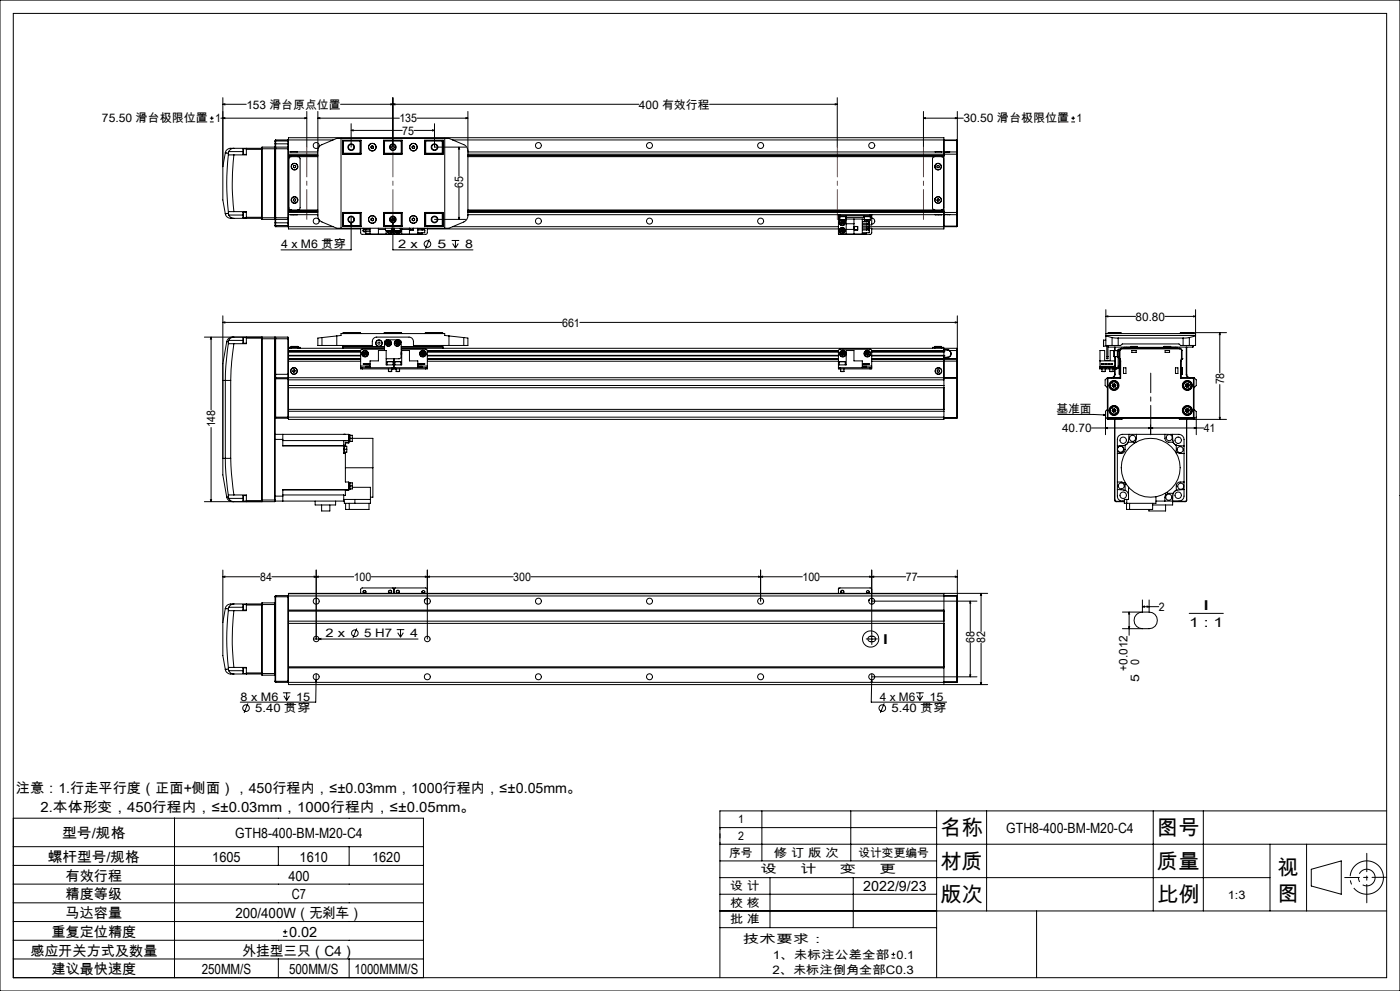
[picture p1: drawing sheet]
<svg xmlns="http://www.w3.org/2000/svg" width="420mm" height="297mm" viewBox="0 0 420 297" stroke-linecap="round" stroke-linejoin="round" font-family="sans-serif">
<g fill="none" stroke="#000" stroke-width=".3">
<path d="M0 0h420v297h-420zM4 4h412v289h-412zM63 36.5h1.1M63 35.4h1.1M63.5 34.9v1.1M66.3 35.4h25.7M66.9 35.4l.6-.1v.3zM66.9 31.3l.6-.2v.3zM66.9 29.3v20.6M66.9 31.3h7M91.4 35.3l.6 .1-.6 .2zM92 33.4v10.7"/>
<path d="M95.4 35.4l.6-.1v.3zM95.4 33.4v31.6l.3 .8 .9 .7 4.4 1.9h33.7l4.4-1.9 .7-.4 .6-1.4v-31.3M95.4 35.4h24.4M102.2 31.3h89.5M105.3 39.1l.6-.2v.3zM105.3 37.1v7M105.3 39.1h15.4M117.3 31.1l.6 .2-.6 .1zM117.9 31.3l.6-.2v.3zM117.9 29.3v14.8M124.2 39.1h6.2M125.1 35.4h15.3"/>
<path d="M129.8 38.9l.6 .2-.6 .1zM130.4 37.1v7h9.3M139.8 35.3l.6 .1-.6 .2zM212.9 31.3h38.3M250.6 31.1l.6 .2-.6 .1zM251.2 29.3v14.8M277 35.4l.6-.1v.3zM277 35.4h12M277 33.4v10.7M286.6 35.3l.6 .1-.6 .2zM287.2 33.4v12.3M321.4 36.5h1.1"/>
<path d="M321.4 35.4h1.1M321.9 34.9v1.1M66.9 49.9v10l.7 4.2M67.6 45.8h.1M67.6 45.8l.9 .1M67.6 45.8l-.7 4.1M68.5 46.4a75 75 0 0 0 0 17.1M68.5 46.4h1.7M68.5 45.9v.5M68.6 45.4l-.1 .5M68.6 45.4h4.3M70.2 44.4h-.3a1.84 1.84 0 0 0-2.3 1.4"/>
<path d="M70.2 46.4a70.9 70.9 0 0 0 0 17M70.2 44.4a1.66 1.66 0 0 0-1.6 1M70.2 44.4h8.3M72.9 45.4l.1 .9M73 44.6l-.1 .8M73 44.6v1.7M73 44.6h.9M73 46.3h.9M73.9 44.4v.4M73.9 44.8v1.6h-3.7M73.9 44.8h4.6M78.5 44.8v20.3"/>
<path d="M78.5 44.6h8M78.6 44.1l-.1 .7M78.6 44.1v21.7M78.6 44.1h3.8M82.4 44.1v21.7M82.4 44.1l.1 .1M82.5 44.2v21.5M82.5 43.1v1.1M82.5 42.3h4M82.5 43.1h4M82.7 44.1v21.7M82.7 41.9v2.2"/>
<path d="M82.7 44.1h3.7M82.7 41.9l-.2 1.2M82.7 41.9h3.7M82.7 44.1l-.2 .2M86.4 44.1v21.7M86.4 41.9v2.2M86.4 44.1l.1 .2M86.4 41.9l.1 .2M86.5 44.3v-3h196.7v4.9M86.5 44.3v.3M86.5 44.6v20.7M86.5 47h8.9"/>
<path d="M86.5 46.6h8.9M86.5 45.5h8.9M86.5 41.9h13.4M86.5 46.2h8.9M87.2 45.5h.1M87.2 45.5h1.9M87.3 47l-.4 .1-.2 .5v14.7l.2 .5 .4 .1M88.1 49.7l.3-.1 .3 .2v.4l-.4 .1-.3-.2zM88.1 59.7l.3-.2 .3 .3-.1 .4-.3 .1-.3-.3zM89.2 45.5h.1M89.4 47l.4 .1 .2 .5v14.7l-.1 .3-.5 .3M95.4 45.2l.3-1.1 .5-.6 4.8-2h33.7l4.8 2 .5 .6 .4 1.1"/>
<path d="M102.3 41.5v26.9M102.8 45.5h.1M102.8 42h5.5v4.2h-5.5zM102.9 42.3v3.9M102.9 42.3h5.1M103 42.1v4M103 42.1h5.3M103 42.1l-.1 .2M103 46.1h5.3M108 42.3l.2-.2v4l-.2-.2M108 45.9h-5.1l.1 .2M108 42.3v3.6"/>
<path d="M111.4 44.3l.3 .2M111.4 43.9v.4M111.7 43.7l.3 .2M111.7 43.7l-.3 .2M112 44.3l-.3 .2M112 43.9v.4M115.1 42h5.5v4.2h-5.5zM115.1 42.1h5.5M115.1 46.1h5.5M115.4 42.3v3.6M115.4 42.3l-.2-.2v4l.2-.2M115.4 42.3h5"/>
<path d="M115.4 45.9h5M120.4 42.3l.1-.2v4l-.1-.2M120.4 42.3v3.6M123.7 44.3l.3 .2M123.7 43.9v.4M124 43.7l.4 .2M124 43.7l-.3 .2M124.4 44.3l-.4 .2M124.4 43.9v.4M127.4 42h5.6v4.2h-5.6zM127.4 42.1h5.3M127.4 46.1h5.3"/>
<path d="M127.7 42.3v3.6M127.7 42.3l-.2-.2v4l.2-.2M127.7 42.3h5.2M127.7 45.9h5.2l-.2 .2M132.7 42.1v4M132.7 42.1l.2 .2M132.9 42.3v3.9M132.9 45.5h.1M133.4 41.5v26.9M135.8 41.9h151.2M137.7 44.1l.2 .6h-.4zM137.7 44.1v8.7"/>
<path d="M137.7 56.3v9.5M140.4 47h142.8M140.4 46.6h142.8M140.4 45.5h143.8M140.4 46.2h146.6M280.4 47l-.6 .5v14.9l.6 .5M280.5 45.5h2M281.1 49.7l.3-.1 .4 .2-.1 .4-.3 .1-.3-.2zM281.2 59.7l.4-.1 .2 .3-.1 .4h-.4l-.2-.3zM282.4 47l.5 .1 .2 .5v14.7l-.2 .5-.5 .1M283.2 46.2v17.5M283.2 42.1h3.8"/>
<path d="M284.2 45.6h-1v.6M284.2 45.5h.7M284.2 45.5v.1M284.9 45.5l-.7 .1M284.9 45.5h2.1M287 46.2h.2M287 45.5v.7M287 45.5l.2 .2M287 41.9v.2M287 41.9l.2 .2h-.2M287 42.1v3.4M287 46.2v17.5"/>
<path d="M287.2 45.7v.5M287.2 46.2v17.5M67.6 64.1a2.26 2.26 0 0 0 2.6 1.3M67.6 64.1h.1M68.5 63.5v.5M68.5 64l.1 .4M68.5 64l-.9 .1M68.6 64.4l.1 .1a1.71 1.71 0 0 0 1.5 .9M68.6 64.4h4.3M70.2 63.4l-1.7 .1M70.2 63.4h3.7v1.7M70.2 65.4h8.3"/>
<path d="M72.9 64.4l.1 .9M73 63.6l-.1 .8M73 63.6v1.7M73 63.6h.9M73 65.3h.9M73.9 65.1v.3M73.9 65.1h4.6M78.5 65.1v.3M78.5 65.4l.1 .4M78.5 65.3h8M78.6 65.8h3.8M82.5 65.7v1.1"/>
<path d="M82.5 66.8l.2 1.1M82.5 65.7l-.1 .1M82.5 67.5h4M82.5 65.6l.2 .2M82.5 66.8h4M82.7 65.8v2.1M82.7 65.8h3.7M82.7 67.9h3.7M86.4 65.8v2.1M86.5 65.3v.3M86.5 65.6v3h21.7M86.5 62.9h8.9"/>
<path d="M86.5 63.2h8.9M86.5 64.3h8.9M86.5 67.9h13.4M86.5 63.7h8.9M86.5 65.6l-.1 .2M86.5 67.8l-.1 .1M86.5 63.3h8.9M87.2 64.3h.1M87.2 64.4h1.9M89.1 64.4h.1M102.8 64.3h.1M102.8 63.7h5.5v4.2h-5.5z"/>
<path d="M102.9 63.7v3.9M102.9 67.6h5.1M102.9 67.6l.1 .2M103 63.8v4M103 63.8l-.1 .1h5.1M103 63.8h5.3M103 67.8h5.3M105.3 66.6l.2 .6h-.3zM105.3 64.9v10h-21M108 63.9l.2-.1v4l-.2-.2M108 63.9v3.7M108.2 68.4v1.4l.4 .4h19.2l.4-.3v-1.5"/>
<path d="M109 68.4v.2h2M109 68.9v.5h2M109 69v.2M109 68.9h2M109.1 69.4h.5M109.7 68.6v.3a.41 .41 0 0 0-.3-.3 .41 .41 0 0 0-.4 .3M109.7 69.4v.7h1.3M111 68.4v1.8M111.4 66l.3 .1M111.4 65.6v.4M111.7 65.4l.3 .2M111.7 65.4l-.3 .2"/>
<path d="M112 66l-.3 .1M112 65.6v.4M113.5 68.4v1.8M113.5 68.8h2.1M115.1 63.7h5.5v4.2h-5.5zM115.1 63.8h5.5M115.1 67.8h5.5M115.4 63.9v3.7M115.4 67.8v.1M115.4 63.9l-.2-.1v4l.2-.2M115.4 67.6h5M115.4 63.9h5"/>
<path d="M115.6 69.1h.1M115.6 69.1h1.8M115.6 68.4v.7M115.9 69.1v1.1M116 67.8v.1M116.1 69.1a.89 .89 0 0 0 1.3 .8 .89 .89 0 0 0 .2-1.5 .87 .87 0 0 1-.2 1.4 .87 .87 0 0 1-1.2-.7M116.6 69.1l.1 .3M116.7 69.4l.5 .2M116.7 69.4l.3-.3 .2 .5M117.1 69.1l.4 .1M117.4 69.1h-1.8M117.4 68.4v.7"/>
<path d="M117.4 68.9l.1 .3M117.5 66l.2 .2M117.5 65.9h.2zM117.5 69.2l-.3 .4M117.5 66l.2 .1M117.7 65.9h.1M117.8 65.4v.5M117.8 65.6h.5M117.9 66.6l.1 .6h-.3zM117.9 64.9v10h24M117.9 70.2h-.2M118.2 65.5v.5"/>
<path d="M118.2 68.4v1.8M118.3 69.1h1.8M118.3 68.4v.7M118.4 70.2h.3M118.5 69.1l.1 .5M118.9 69.1l.1 .3M119 69.4l.4 .2M119 69.4l.3-.3 .1 .5M119.5 69.1l.3 .2M119.7 67.8v.1M119.8 69.3l-.4 .3M119.8 69.1v.2"/>
<path d="M120.1 69.1h.1M120.1 68.5a.9 .9 0 0 1-.2 1.3 .9 .9 0 0 1-1.3-.2M120.1 68.6a.86 .86 0 0 1-.2 1.2 .86 .86 0 0 1-1.2-.2M120.1 68.4v.7M120.4 63.9l.1-.1v4.1M120.4 63.9v3.7M120.4 67.8v.1M120.4 67.6l.1 .2M120.5 68.4v1.8M120.5 68.8h2.3M122.8 68.4v1.8M122.9 68.4v.5h1.1v-.5"/>
<path d="M123.7 66l.3 .1M123.7 65.6v.4M124 65.4l.4 .2M124 65.4l-.3 .2M124.4 66l-.4 .1M124.4 65.6v.4M125.3 68.4v1.8M125.3 68.9h2.1M126.6 68.6v.3M126.6 69.7v.4h-1.3M126.6 68.9a.41 .41 0 0 1 .4-.3 .41 .41 0 0 1 .4 .3M127.4 69v.2"/>
<path d="M127.4 63.7h5.6v4.2h-5.6zM127.4 68.4v.2h-2.1M127.4 68.9v.8h-2.1M127.4 63.8h5.3M127.4 67.8h5.3M127.7 63.9v3.7M127.7 63.9l-.2-.1v4l.2-.2M127.7 67.6h5.2M128.2 68.6h123.3M128.8 71.7l-1.1 2.8M130.4 65.8h9.3M132.7 63.8v4"/>
<path d="M132.7 63.8l.2 .1h-5.2M132.9 63.7v3.9M132.9 64.3h.1M132.9 67.6l-.2 .2M135.5 72.1h2.3M135.8 67.9h115.7M135.8 73l.8 1.3M136.6 72.1v2.2M137.5 73l-.9 1.3M137.5 65.2h.4l-.2 .6zM140.4 62.9h142.8M140.4 63.2h142.8"/>
<path d="M140.4 64.3h111.1M140.4 63.7h146.6M140.4 63.3h142.8M251.5 64.3h.5M251.5 64.7h.5M251.5 64.7v.5M251.5 65.2v5h9.6l.4-.4v-1.4h-.7M251.5 64.3v.4M251.5 65.6h.5M251.5 65.2h.5M251.8 70.2h.2M251.8 64.7v.2h2.1v-.2"/>
<path d="M252 65.9h1.7M252 65.9h1.8M252 64.9v1M252 64.3v.4M252 64.3h9M252 64.7h9M252.2 66.8l.2 .4M252.2 68.9l.1 .5M252.2 68.9l1 .4M252.3 65.9a.9 .9 0 0 0-.3 1.4 .9 .9 0 0 0 1.4 0 .9 .9 0 0 0-.3-1.4M252.3 69.4l.4 .2M252.3 65.9a.86 .86 0 0 0-.3 1.4 .86 .86 0 0 0 1.4 0 .86 .86 0 0 0-.4-1.4"/>
<path d="M252.4 66.3l-.2 .5M252.4 66.3l.6 .9M252.4 67.2h.6M252.7 68.6l-.5 .3M252.7 68.6l.4 .2M252.7 68.6v1M252.9 66.3h-.5M252.9 66.3l.3 .4M252.9 66.3l-.5 .9M253.1 68.8l.1 .5M253.1 68.8l-.8 .6M253.2 69.3l-.5 .3"/>
<path d="M253.2 66.7l-.2 .5M253.2 66.7l-1 .1M253.7 65.9h.1M253.8 65.6h4.9v4.6M253.8 64.9v1M253.8 65.2h5.5M253.9 65.6v4.6M253.9 68.8h2.3M253.9 67.1h2.3M256.2 65.6v4.6M256.3 67.9h1v1h-1zM257.3 67.9v1"/>
<path d="M258.7 66.4h2.1v.5M258.7 67.2h2.1v.5h-2.1M258.7 68.1h2.1v.5h-2.1M258.7 68.9h2.1M258.7 66.9h2.1M258.7 65.7h.6M259.2 64.7v.2h2v-.2M259.3 65.9h1.8M259.3 64.9v1M260 68.6v.3a.41 .41 0 0 1 .4-.3 .41 .41 0 0 1 .3 .3M260 65.9v.5M260 67.7v.4"/>
<path d="M260 69.7v.4h-1.3M260 67.9h27M260.1 66.4h.5M260.7 66.9l-.4 .3-.3-.3v.3M260.8 66.6v.2M260.8 69v.2M260.8 68.9v.8h-2.1M261 64.3h.5M261 64.7h.5M261 64.3v.4M261.1 65.9h.1M261.1 64.9v1"/>
<path d="M261.1 65.2h.4M261.5 65.4a.9 .9 0 0 1 .9 .9 .9 .9 0 0 1-.9 .9M261.5 64.7v.5M261.5 64.3v.4M261.5 65.2v2.2h-.7M261.5 64.3h22.7M280.5 64.3h2M283.2 63.7v4.9h-21.7M283.2 63.7v.6h1M283.2 67.8h3.8M284.2 64.3h.7M284.2 64.3h.1"/>
<path d="M284.9 64.3h2.1M287 63.7h.2M287 63.7v.6M287 67.8h.2M287 67.8v.1M287 64.3v3.5M287.2 63.7v.5M287.2 64.2l-.2 .1M287.2 67.8l-.2 .1M287.2 64.2v3.6M66.9 96.6l.6-.1v.3zM66.9 94.6v42.8"/>
<path d="M66.9 96.6h101.7M102.9 99.9h5.3M102.9 99.9v.1M103 99.7h5l.2 .2M103 99.7v.3M103 99.7l-.1 .2M108.2 99.9v.1M115.2 99.9l.2-.2h5l.1 .2M115.2 99.9h5.3M115.2 99.9v.1M120.5 99.9v.1M127.5 99.9h5.4"/>
<path d="M127.5 99.9v.1M132.7 99.7h-5l-.2 .2M132.7 99.7v.3M132.7 99.7l.2 .2M132.9 99.9v.1M174 96.6h113.2M286.6 96.5l.6 .1-.6 .2zM287.2 94.6v12.9M331.8 100h26.9M331.8 94.8l.6-.1v.3zM331.8 92.8v10.7h1.8M331.8 94.8h8.9"/>
<path d="M332.4 99.9h4M332.4 99.9v.1M332.5 99.7h3.7M332.5 99.7v.3M332.5 99.7l-.1 .2M336.2 99.7v.3M336.2 99.7l.2 .2M336.4 99.9v.1M349.5 94.8h9.2M354 99.9h4M354 99.9v.1M354.2 99.7v.3"/>
<path d="M354.2 99.7l-.2 .2M358 99.9l-.1-.2v.3M358 99.9v.1M358.1 94.7l.6 .1-.6 .2zM358.7 92.8v10.7h-1.9M365.9 99.7v12M365.9 99.7l.2 .6h-.3zM367.9 99.7h-13.7M61.3 101h21.1M63.3 101v21.8M63.3 101l.2 .6h-.4zM67.6 114h1.6"/>
<path d="M67.6 114v23.4M68 102.4l-1.1 6.6v5h.7M68 102.4h.5M68.5 102.9l-.7 6.6-.2 4.5M68.5 102.9l1.7 .1M68.5 102.4v.5M68.6 102l.5-.6 1.1-.4h-.2a1.77 1.77 0 0 0-2 1.4M68.6 102l-.1 .4M68.6 102h4.3M69.2 114v23.4M70.2 103l-.7 5.4-.3 5.6M73 101.2v1.7"/>
<path d="M73 101.2h.9M73 102.9h.9M73.9 101v.3M73.9 101.3v1.7h-3.7M73.9 101.3h4.6M78.5 101v.1M78.5 101.1v49.1M78.5 101.1v.4M78.5 101.5h8M78.5 101.5v48.4M82.4 101v49.4M82.4 101l.1 .1"/>
<path d="M82.5 101.1v12.2M82.5 113.3v36.6M82.5 113.6h4M82.5 112.2h4M82.7 101v12.2M82.7 101h3.7M82.7 113.2h3.7M82.7 113.2v12.1M82.7 113.2l-.2 .1M82.7 101l-.2 .2M86.4 101v12.2M86.4 101l.1 .5"/>
<path d="M86.4 113.2v12.1M86.4 113.2l.1 .1M86.5 112.2v1M86.5 115.5h196.7M86.5 116.2h196.7M86.5 101.5v10.7M86.5 113.8h196.7M86.5 113.2h200.5M86.5 104.4h28.9M86.5 105.4h21.7M86.5 106.6h21.7M86.5 105.5h21.7"/>
<path d="M86.5 106.5h21.7M86.5 105.1h21.7M86.5 107.5h21.7M86.5 107.7h21.7M86.5 105.3h21.7M86.5 108.3h21.7M87.3 103.9h2.1M87.3 103.9v.5M87.4 104.1h1.9M87.9 110.9l.4-.1 .2 .3-.1 .4h-.3l-.3-.2zM89.4 104.1h.6v.3M89.4 104.1h-2.7v.3"/>
<path d="M89.4 103.9v.5M96.6 103.5h15.1v-1.1a1.33 1.33 0 0 1 1.3-1.4h9.7a1.33 1.33 0 0 1 1.3 1.4v1.1h15.1M96.6 101.2l-1.2 .1v2.2h1.2M96.6 101.2l5.7-.7v-.5h31.1v.5l5.7 .7M96.6 101.2v2.3M101 100.7v2.8M102.9 103.5v.9M103 103.9h12.4M103 103.9l-.1 .1h12.5M103 103.5v.4M108.2 110.2v.4h.5M108.2 110.2h.5"/>
<path d="M108.2 109.7v.5M108.2 109.7h2.8M108.7 110.2h9M108.7 110.6h9M108.7 110.2v.4M109 106.1l.4 .4M109.2 105.6l-.2 .5M109.2 105.6l.3 .4M109.5 106l-.5 .1M109.5 106l-.1 .5M109.5 106l.4 .4M109.7 105.5l-.5 .1"/>
<path d="M109.7 105.5l.3 .4M109.7 105.5l-.2 .5M109.9 106.4l-.5 .1M110 105.9l-.1 .5M110 105.9l-.5 .1M111 110.2v-2h2.5v-3.1h2.4v4.3h4.6v-4.3h2.3v3.1h2.5v2M111 109.8h-1.3v.2h1.3M111 109h-2l2 .1M115.4 104.7h-7l-.2 .4v4.6M115.4 105.1v-2.7l.2-.4 4.1-.2 .6 .4v5l-.5 .3h-3.9M116 102.9h.5M116 102.9l.3 .4"/>
<path d="M116.1 108.4h1.8M116.1 108.4v1M116.2 102.4l-.2 .5M116.2 102.4l.6 .9M116.3 103.3h.5M116.5 111.3h1M116.5 110.6v.7M116.5 102.9l-.2 .4M116.8 102.4l.2 .4M116.8 102.4h-.6M116.8 102.4l-.3 .5M117 102.8l-.2 .5"/>
<path d="M117 102.8l-.5 .1M117.5 110.6v.7M117.7 110.2h1M117.7 110.6h.5M117.7 110.2v.4M117.9 108.4h.1M117.9 108.4h-1.8M117.9 108.4v1M118.2 110.6h.5M118.2 107.5v3.1M118.5 108.4h.1M118.5 108.4v1"/>
<path d="M118.5 108.4h.2M118.6 108.4h1.7M118.7 108.4h1.5M118.7 102.9h.5M118.7 110.2v.4M118.7 110.2h9M118.7 110.6h9M118.7 102.9l.3 .4M118.9 111.3h1M118.9 110.6v.7M118.9 102.4l-.2 .5M118.9 102.4l.3 .5"/>
<path d="M119 103.3h.5M119.2 102.9l.3 .4M119.2 102.9l-.2 .4M119.4 102.4l.3 .4M119.4 102.4h-.5M119.4 102.4l-.2 .5M119.7 102.8l-.2 .5M119.7 102.8l-.5 .1M119.9 110.6v.7M120.2 108.4h.1M120.3 108.4v1M120.4 105.4v1.1"/>
<path d="M120.4 104.7h7.6l.2 .5v4.5M120.4 105.7v.6M120.4 105.8v.4M120.4 104.4h166.6M120.4 103.9h12.3M125.3 109.8h1.3v.2h-1.3M125.3 109h2.1l-2.1 .1M125.3 109.7h2.9M126.4 105.8v.5M126.4 105.8l.5 .2M126.4 106.3l.5 .2M126.8 105.5l-.4 .3"/>
<path d="M126.8 105.5l.5 .2M126.8 105.5l.1 .5M126.9 106l-.5 .3M126.9 106v.5M126.9 106l.4 .2M127.3 105.7v.5M127.3 105.7l-.4 .3M127.3 106.2l-.4 .3M127.7 110.2h.5M127.7 110.2v.4M128.2 105.1h123.3M128.2 110.2v.4h-.5"/>
<path d="M128.2 109.7v.5M128.2 105.4h123.3M128.2 106.6h123.3M128.2 105.5h123.3M128.2 106.5h123.3M128.2 107.5h123.3M128.2 107.7h123.3M128.2 105.3h123.3M128.2 108.3h123.3M132.7 103.9l.2 .1h-12.5M132.7 103.5v.4M132.9 103.5v.9"/>
<path d="M134.7 100.7v2.8M139.1 101.2l1.3 .1v2.2h-1.3M139.1 101.2v2.3M251.5 110.2h.5M251.5 109.4h2.4v-4.3h2.3v3.1h2.5v2M251.8 108.4h1.8M251.8 108.4v1M252 110.2h9M252 110.6h9M252 110.2v.4M252.2 111.3h1M252.2 110.6v.7"/>
<path d="M252.4 106.2l.4 .3M252.4 105.7v.5M252.4 105.7l.5 .3M252.9 106l-.5 .2M252.9 106l-.1 .5M252.9 106l.4 .3M252.9 105.5l-.5 .2M252.9 105.5l.4 .3M252.9 105.5v.5M253.2 110.6v.7M253.3 106.3l-.5 .2M253.3 105.8v.5"/>
<path d="M253.3 105.8l-.4 .2M253.5 108.4h.1M253.5 108.4h-1.7M253.6 108.4v1M258.7 109.8h1.3v.2h-1.3M258.7 109h2.1l-2.1 .1M258.7 109.7h2.8M259.8 105.8v.5M259.8 105.8l.4 .2M259.8 106.3l.4 .2M260.1 105.5l-.3 .3M260.1 105.5l.5 .2"/>
<path d="M260.1 105.5l.1 .5M260.2 106l-.4 .3M260.2 106v.5M260.2 106l.4 .2M260.6 105.7v.5M260.6 105.7l-.4 .3M260.6 106.2l-.4 .3M261 110.2h.5M261 110.2v.4M261.5 105.3l21.7 .1M261.5 109.7v-4.6l-.2-.4h-9.4l-.4 .4v5.5h.5M261.5 110.2v.4h-.5"/>
<path d="M261.5 109.7v.5M261.5 105.4h21.7M261.5 106.6h21.7M261.5 105.5h21.7M261.5 106.5h21.7M261.5 105.1h21.7M261.5 107.5h25.5M280.4 103.9h2M280.4 104.1h2.7v.3M280.4 104.1h-.6v.3M280.4 103.9v.5M280.5 104.1h1.9"/>
<path d="M281.3 110.8l.4 .1 .2 .3-.2 .3h-.4l-.2-.3zM282.4 103.9v.5M283.2 106.6h-21.7M283.2 105.1v2.6M283.2 107.7v.6h-21.7M283.2 105.4h.1M283.2 106.6h.1M283.2 107.7v.5M283.2 108.2v17.5h-196.7v-12.5M283.2 113.3h3.8M283.2 107.2h1M283.2 107.1h1"/>
<path d="M283.2 108.2h3.8M283.2 104.9h1M284.2 104.8h-1v-.4v.7M284.2 104.9l.7 .2M284.2 104.8l.7 .3M284.2 104.8v.1M284.2 107.1v.1M284.9 105.1a1.09 1.09 0 0 1 .3 1.2 1.09 1.09 0 0 1-1 .8M284.9 105.1a1.17 1.17 0 0 1 .4 1.3 1.17 1.17 0 0 1-1.1 .8M284.9 105.1h2.1M284.9 105.1h.1M287 113.2v.1"/>
<path d="M287 113.2l.2 .1h-.2M287 104.4v.7M287 104.4l.2 .1v.6h-.2M287 107.5h.2M287 107.5v.2M287 108.2h.2M287 107.7v.5M287 105.1v2.4M287 108.2v5M287 113.3v11.9M287 107.7h-25.5M287.2 107.6l-.2 .1"/>
<path d="M287.2 107.5v.1M287.2 107.6v.6M287.2 108.2v17M330 108.2h4.5M330.1 109.8h4.3v.2h-4.3zM330.4 109l.8 .1zM330.4 110.2h-.5v.4h.5M330.4 110.2h4.6M330.4 110.6h1.4M330.4 110.2v.4M330.6 111.3h1M330.6 110.6v.7"/>
<path d="M331 103.7h.1M331 103.6v.1M331.1 101.9l-.1 1.7M331.1 101.9v1.7M331.1 103.7h.9M331.1 101.9h.7M331.1 103.6v.1M331.6 109l.5 .1zM331.6 110.6v.7M331.8 110.6h.9M331.8 110.2v.4M331.8 100.5h26.9"/>
<path d="M331.8 100.7l1.8 .5M332 106.9v.6h.4v-.6M332 106.9h.4M332 103.5v3.4M332.2 113.3h.2M332.2 113.3v11.9M332.4 113.3h3.8M332.4 103.5v3.4M332.4 113.3v11.9M332.4 103.9l.1 .1M332.4 109l.5 .1zM332.5 104h6.7"/>
<path d="M332.5 103.5v.5M332.7 110.6h2.3M332.7 110.2v.4M332.9 111.3h1M332.9 110.6v.7M333.3 109l.5 .1zM333.6 103.5h1.9M333.6 101.2l1.9 .1M333.6 101.2v2.3M333.7 115.6l.3 .5M333.8 115.1l-.1 .5M333.8 115.1l.4 .4"/>
<path d="M333.9 110.6v.7M334.2 105.1v1.8zM334.2 106.9h.1M334.2 106.9h1M334.2 115.5l-.2 .6M334.2 115.5l.4 .5M334.2 115.5l-.5 .1M334.4 112.2a1.02 1.02 0 0 1-1 1M334.4 112.2h.1M334.4 104v1.1M334.4 110.6v1.6M334.4 115l-.6 .1"/>
<path d="M334.4 115l.4 .4M334.4 115l-.2 .5M334.5 105.1h.1M334.5 106.9v3.3M334.5 112.2l-.5 1M334.5 104v1.1M334.5 110.6v1.6M334.6 116l-.6 .1M334.8 115.4l-.2 .6M334.8 115.4l-.6 .1M335 110.2v.4M335.2 105.1h-2.1v3h-1.7v-3h-1.4v5.1"/>
<path d="M335.5 105h-.3v2h.3M335.5 109.7l-.5 .5M335.5 101.3h19.4M335.5 103.5h.7l.5-.4h17l.5 .4h.7M335.5 109.7h.3M335.5 105.2h.3M335.5 101.3v2.2M335.5 105.2v4.5M335.8 110.2v2M335.8 110.2h.1M335.8 107.5l.1 .2M335.8 107.5h.1"/>
<path d="M335.8 109.7a.84 .84 0 0 1-.8 .9M335.8 105.1v-.4h-.3v.5M335.8 105.1h.2M335.8 107.5h.2M335.8 110.2h.2M335.8 112.2h.2M335.8 105.1v4.6M335.9 107.7l.1 .6M335.9 107.7l.1 .5M336 110.2h.1M336 107.5v.1M336 107.6l.2 .6"/>
<path d="M336 107.6l-.1 .1M336 110.2v2M336 105.1v2.4M336 112.1v.1M336 108.2h.2M336 113.2l.2 .1M336 113.2h-3.8l-.7 .6v1.7l.7 .7M336 108.2v5M336.2 108.2v5.1M336.5 104.4v.2M336.5 104.6l-.5 .5M336.5 104.4l-.4 .1-.3 .6"/>
<path d="M336.5 104.4h17.4M336.5 104.6h17.4M337 110.2h.8v1.7h-.8zM337.9 104.1h-.7v.3M337.9 104.1h14.6M337.9 104.1v.3M339.2 103.9h2M339.2 104l.1 .1M339.2 104h2M339.2 103.9v.2M339.5 105.1h1.4v.5h-1.4zM341.2 104v.1"/>
<path d="M341.2 103.9v.1M349.2 103.9h2M349.2 104v.1M349.2 104h2M349.2 103.9v.1M349.5 105.1h1.4v.5h-1.4zM351.2 104v.1M351.2 104h6.7M351.2 103.9v.2M352.5 104.1h.7v.3M352.5 104.1v.3M352.6 110.2h.8v1.7h-.8z"/>
<path d="M353.9 104.6l.5 .5M353.9 104.4v.2M353.9 104.4l.5 .2 .2 .5M354.2 108.2h.2M354.2 113.3h3.8M354.2 108.2v5.1M354.4 112.1v.1M354.4 113.2l-.2 .1M354.4 113.2h3.8l.7 .6v1.7l-.7 .7M354.4 108.2v5M354.4 107.6l.1 .1M354.4 107.6l-.2 .6"/>
<path d="M354.4 110.2h.1M354.4 107.5v.1M354.4 107.5h.2M354.4 105.1h.2M354.4 110.2v2M354.4 110.2h.2M354.4 112.2h.2M354.4 105.1v2.4M354.5 107.7l-.1 .6M354.5 107.7l-.1 .5M354.6 110.2v2M354.6 107.5h.1"/>
<path d="M354.6 107.5l-.1 .2M354.6 105.1v2.4M354.9 103.5h1.9M354.9 101.3v2.2M355.6 115.6l.4 .5M355.8 115.1l-.2 .5M355.8 115.1l.8 .9M355.9 112.2l.2 .7 .3 .3M355.9 112.2h.1M355.9 104v8.2M356 112.2a1.09 1.09 0 0 0 1 1M356 104v8.2"/>
<path d="M356.2 115.5l-.2 .6M356.2 115.5l-.6 .1M356.4 115l.4 .4M356.4 115l-.6 .1M356.4 115l-.2 .5M356.6 116l-.6 .1M356.8 115.4l-.2 .6M356.8 115.4l-.6 .1M356.8 101.2l-1.9 .1M356.8 101.2v2.3M357.9 103.5v.5M358 113.3h.2"/>
<path d="M358 103.5l-.1 .5M358 113.3v11.9M358.2 113.3v11.9M358.7 100.7l-1.9 .5M365.9 115.2v10.5M63.3 128.1v22.3M66.9 137.4v4.9l1.1 6.7M66.9 137.4h.7M67.6 137.4h1.6M67.6 137.4l.2 4.5 .7 6.6M69.2 137.4l.2 4.4 .8 6.5M82.5 130.2h2.3"/>
<path d="M82.5 125h4M82.5 131.7h2.3M82.5 125.2l.2 .1M82.7 125.3h3.7M84.8 131.7v2h18.6v1.9h-.3M84.8 130.2v1.5M84.8 130.2h19.8v2.6h-1M84.8 133.5h18.3M84.8 132h19.8M86.5 125h196.7M86.5 123.3h196.7M86.5 122.7h196.7"/>
<path d="M86.5 125.2l-.1 .1M103.1 130.2h.1M103.1 134.7v1.2h.5M103.1 133.5v1.2M103.1 132h.1M103.1 132v1.5M103.1 130.2h.3M103.1 134.7h.9M103.1 133.4h.5M103.4 133.7h.6v1M103.4 130.2h.1M103.6 135.5v.4"/>
<path d="M103.6 133.4v.3M103.6 135.9v8.6h1v2.2M104 134.7v.8h-.6M104.6 131.4h7.3v8.8M104.6 132.5h-1v.9M104.6 130.3l.4 .1v2h-.4M104.8 130.3v2.1M105 130.5h.7v1.8h-.7M283.2 125.3h3.8M283.2 125.2h3.8M287 125.2v.1M287 125.2h.2"/>
<path d="M287.2 125.2l-.2 .1M317.4 124.2l14.2 .2M331 124.2l.6 .2-.6 .1zM331.6 125l.7 .7h4.2l.4-.4M331.6 128.3l.6-.2v.3zM332.2 125.2h.2M332.2 125.2l.2 .1M332.2 122.7l-.6 .6v7M332.4 125.2v.1M332.4 125.3h25.6M332.4 125.2h25.6M333.7 123.2l.3 .4"/>
<path d="M333.8 122.6l-.1 .6M333.8 122.6l.4 .4M334.2 123l-.2 .6M334.2 123l.4 .4M334.2 123l-.5 .2M334.4 125.7v24.2M334.4 122.5l.4 .4M334.4 122.5l-.6 .1M334.4 122.5l-.2 .5M334.5 125.7v24.2M334.6 123.4l-.6 .2M334.8 122.9l-.2 .5"/>
<path d="M334.8 122.9l-.6 .1M335.2 134.8v13.9a1.58 1.58 0 0 0 2.1 1.5M338.5 132.5l-1 .9v1.4a1.21 1.21 0 0 1-1.1 1.1h-1.2M338.5 132.5a3.1 3.1 0 0 1-3.1 1.2h-.2M338.5 132.5h1.7l.2 .3M338.7 130.2l-.2 2.3M340.9 130.2v1.4l-.3 .6 .2 .3M344.6 128.1l.6 .2-.6 .1zM345.2 128.3l.6-.2v.3zM345.2 127.4v2.9M349.5 130.2v1.2a1.21 1.21 0 0 0 1.1 1.1h1.4M350.6 130.2h-13.9a1.51 1.51 0 0 0-1.5 1.5v2.8"/>
<path d="M350.9 130.2h2.8a1.57 1.57 0 0 1 1.5 1.5v13.9M351.7 130.2l.3 2.3M352 132.5l.9 .9M352 132.5l.2 .4M352.5 133.2l.4 .2M352.8 135.8l.4-.2 .6 .3h1.4M352.9 133.4v1.8l-.3 .2M352.9 133.4l2.3 .3M353.6 125.3l.3 .4h14M355.6 123.2l.4 .4M355.8 122.6l-.2 .6M355.8 122.6l.8 .8"/>
<path d="M356 125.7v24.2M356.2 123l-.2 .6M356.2 123l-.6 .2M356.4 122.5l-.6 .1M356.4 122.5l.4 .4M356.4 122.5l-.2 .5M356.6 123.4l-.6 .2M356.8 122.9l-.2 .5M356.8 122.9l-.6 .1M358 125.2h.2M358 125.2v.1M358.2 125.2l-.2 .1"/>
<path d="M358.2 122.7l.7 .7v6.9M358.3 128.1l.6 .2-.6 .1zM358.9 125l-.7 .7M361.1 128.3h-33.7M365.8 125.1h.3l-.2 .6zM61.3 150.4h21.1M63.1 149.8h.4l-.2 .6zM68 149a1.77 1.77 0 0 0 2.2 1.4l-1.1-.4-.5-.6M68.5 148.5v.4M68.5 148.9l.1 .5M68.5 148.9l-.5 .1M68.6 149.4h4.3"/>
<path d="M70.2 148.3l-1.7 .2M70.2 148.3h3.7v1.7M73 148.5v1.7M73 148.5h.9M73 150.2h.9M73.9 150v.4M73.9 150h4.6M78.5 150.2v.2M78.5 149.9v.3M78.5 149.9h4M82.5 149.9l-.1 .5M82.5 148.7h2.3"/>
<path d="M84.8 148.7v1.5M84.8 148.3l18.3 .1M94.5 150.2v1.1h6.2v-1.1M96.5 151.3v1.8h2.5v-1.8M103.1 150.2h.2M103.1 148.4v1.8M103.1 149.7h8M103.6 140.2h8.3M103.7 150.8v1.9h7v-1.9M104.6 146.7l-19.8 .2M104.6 144.6h.4v2h-.4M104.6 147h-1v1.4h-.5"/>
<path d="M104.6 146.7h-19.8v2M104.6 145.6h1.1M104.8 144.6v2M104.8 150.8v1.9M105 144.7h.7v.9M105.7 145.6v.9h-.7M105.7 146h5.4v4.8h-7.8v-.6h-20.8M106.5 149.7v1.1M111.9 140.2v8.8h-.8M334.4 149.9l.5 .5M334.4 149.9h.1M334.5 149.9l.4 .3"/>
<path d="M334.9 150.4h2.4M334.9 150.2h2.4M334.9 150.2v.2M335.2 146.7l2.3 .3M335.2 144.5h1.5l.5 .3 .3-.2M337.5 147a1.55 1.55 0 0 1 1.1 1.4M337.8 145l-.3 .2v1.8M338 150.8v1.9h7.8v-1.9M338 149.7v1.1M338.6 146v3.7h-1.3v1.1h9.5v-1.9M338.9 150.8v1.9M349.6 147.8l.2 .4-.3 .6v1.4"/>
<path d="M349.7 151.3v1.8h-5v-.4M350.1 147.6l.1 .2h1.8M351.8 150.4h3.7M351.8 150.2h3.7M351.8 149.1v2.2h-6M352 147.8l-.3 2.4M352.1 147.5l-.1 .4M352.9 147l-.9 .8M352.9 147l-.4 .1M355.2 144.5h-1.2a1.14 1.14 0 0 0-1.1 1.1v1.4M355.2 146.7l-2.3 .3M355.2 145.9v2.8a1.51 1.51 0 0 1-1.5 1.5h-6.9"/>
<path d="M355.5 150.2v.2M356 149.9l-.5 .3M356 149.9h.1M356 149.9l-.5 .5M66.9 172.9l.6-.2v.3zM66.9 170.8v15.7M66.9 172.9h11.1M81.6 172.9h24.5M82.5 178.9h4M82.7 178.5l-.2 .2v2.1M82.7 178.5v26M82.7 178.5h3.7"/>
<path d="M86.4 178.5v26M86.4 178.5l.1 .2M86.5 178.6h196.7M86.5 177.9h196.7M94.3 172.7l.6 .2-.6 .1zM94.9 172.9l.6-.2v.3zM94.9 170.8v20.7M109 177.3v.2M109 177.5h.7M109.1 177h.5M109.7 177.3v.2M116.8 177.8a.5 .5 0 0 1-.2-.7 .5 .5 0 0 1 .8 0 .5 .5 0 0 1-.2 .7"/>
<path d="M117.9 176.3h.5M118.2 176.3v1.5M119.2 177.8a.5 .5 0 0 1-.3-.7 .5 .5 0 0 1 .8 0 .5 .5 0 0 1-.2 .7M126.6 177.3v.2M126.6 177.5h.8M127.4 179.8l-.1 .2M127.4 177.3v.2M127.6 172.7l.6 .2-.6 .1zM128.2 172.9l.6-.2v.3zM128.2 176.7l-.4-.5h-9.2l-.4 .5-.4-.5h-9.2l-.4 .4v1.2M128.2 170.8v20.7M154 172.9h-42.6"/>
<path d="M159.3 172.9h81.4M227.6 172.7l.6 .2-.6 .1zM228.2 170.8v9.4M228.2 172.9l.6-.2v.3zM246 172.9h25.7M251.5 176.7l.4-.5h9.2l.4 .5M251.8 176.3h-.3v1.5M252.5 177.8a.5 .5 0 0 1-.2-.7 .5 .5 0 0 1 .8 0 .5 .5 0 0 1-.2 .7M260 177.3v.2M260 177.5h.7M260.8 179.8l-.2 .2M260.8 177.3v.2"/>
<path d="M260.9 172.7l.6 .2-.6 .1zM261.5 170.8v19M261.5 172.9l.6-.2v.3zM275.2 172.9h12M283.2 177.8v27.4M283.2 178.5h3.8M283.2 178.7h3.8M286.6 172.7l.6 .2-.6 .1zM287 178.5l.2 .1-.2 .1M287 178.5v.2M287 178.7v25.6M287.2 170.8v33.5"/>
<path d="M294.3 177.8l.2 .6h-.4zM294.3 177.8v11.5M296.3 177.8h-209.8v27.4h209.8M342.7 179.8v3.6a2.49 2.49 0 0 0-2.5 2.5 2.49 2.49 0 0 0 2.5 2.5M344.7 179.8v3.6M66.9 186.5v10l.7 4.1M67.6 182.4h.1M67.6 182.4l.9 .1M67.6 182.4l-.7 4.1M68.5 182.9l1.7 .1M68.5 182.9a75 75 0 0 0 0 17.2M68.5 182.5v.4"/>
<path d="M68.6 182l-.1 .5M68.6 182h4.3M70.2 181h-.3a1.92 1.92 0 0 0-2.3 1.4M70.2 183a71 71 0 0 0 0 17M70.2 181a1.76 1.76 0 0 0-1.6 1M70.2 181h8.3M72.9 182l.1 .8M73 181.2l-.1 .8M73 181.2v1.6M73 181.2h.9M73 182.8h.9M73.9 181v.3"/>
<path d="M73.9 181.3v1.7h-3.7M73.9 181.3h4.6M78.5 181.3v20.4M78.5 181.2h4M78.6 180.7l-.1 .6M78.6 180.7v21.6M78.6 180.7h3.8M82.4 180.7v21.6M82.4 180.7l.1 .1M82.5 180.8v.4M82.5 181.2v20.7M86.5 186.8h.1"/>
<path d="M86.5 182.8h196.7M86.5 199.8h196.7M86.5 183.2h196.7M86.5 186.8h196.7M94 191.5h31.4M95.7 191.5l.6-.2v.4zM107 188.3l-1.1 2.9M119 188.7h2.3M119.3 189.6l.9 1.4M120.2 188.7v2.3M121 189.6l-.8 1.4M260.6 190.9l.6-.2a1.18 1.18 0 0 1 1.4 .5 .81 .81 0 0 1-.7 1.1 1.22 1.22 0 0 1-1.5-.5z"/>
<path d="M260.7 191.5h1.7M261.5 190.7v1.6M261.5 180.2h31.6M283.2 186.2h-196.7M291.1 180.2l.1 .6h-.3zM291.1 180.2v9.1M291.1 192.8v10M294.3 192.8v12.4M336.7 183.4h8M338.6 187.8h.3l-.2 .6zM338.7 183.4v7M338.7 183.4l.2 .6h-.3z"/>
<path d="M342.7 181.8l.6-.2v.4zM342.7 181.8h4.9M344.1 181.6l.6 .2-.6 .2zM344.7 183.4a2.49 2.49 0 0 1 2.5 2.5 2.49 2.49 0 0 1-2.5 2.5h-8M356.8 183.8h10.2M67.6 200.6a1.99 1.99 0 0 0 2.6 1.4M67.6 200.6h.1M68.5 200.1v.4M68.5 200.5l.1 .5M68.5 200.5l-.9 .1M68.6 201l.7 .8 .9 .2M68.6 201h4.3"/>
<path d="M70.2 200l-1.7 .1M70.2 200h3.7v1.7M70.2 202h8.3M72.9 201l.1 .9M73 200.2l-.1 .8M73 200.2v1.7M73 200.2h.9M73 201.9h.9M73.9 201.7v.3M73.9 201.7h4.6M74.4 210.8l-1.2 2.8M78.5 201.7l.1 .6"/>
<path d="M78.5 201.9h4M78.6 202.3h3.8M82.5 201.9v.3M82.5 202.2v2.1l.2 .2M82.5 202.2l-.1 .1M82.5 204.1h4M82.7 204.5h3.7M84.9 207.6h2.2M85.2 208.5l.8 1.4M86 207.6v2.3M86.5 200.2h196.7M86.5 204.5h200.5"/>
<path d="M86.5 204.3l-.1 .2M86.9 208.5l-.9 1.4M94.8 203.7l.2 .6h-.3zM94.8 203.7l-.1 6.7h-22.6M94.9 201.9l-.1 1.8M261.5 203.7l.2 .6h-.4zM261.5 202.8h31.6M261.5 201.9l-.1 8.5h22.6M265.3 210.8l-1.2 2.8M274.8 207.6h2.3M275.1 208.5l.9 1.4M276 207.6v2.3"/>
<path d="M276.8 208.5l-.8 1.4M283.2 204.3h3.8M287 204.3v.2M287 204.3h.2M287.2 204.3l-.2 .2M290.9 202.2h.3l-.1 .6zM294.1 204.6h.4l-.2 .6zM4 245.2h123v47.8M4 253.7h123M4 259.4h123M52.4 245.2v47.8M83.5 253.7v5.7"/>
<path d="M104.7 253.7v5.7M216 253h200M216 248h65M216 258h65M228.6 243v15M255.2 243v15M281 243v50M296 243v30M346 243v30M361 243v30M381 253v20M392 253v20"/>
<path d="M416 243h-200v50M4 265h123M4 270.6h123M4 276.2h123M84.9 279.3h1.3M85.5 278.6v1.3M216 278h65M216 273h200M216 263h165M216 268h65M231 263v15M256 263v15"/>
<path d="M311 273v20M393.4 260.5l9-2.5v10l-9-2.5zM4 281.8h123M4 287.4h123M83.5 287.4v5.6M84.9 280.6h1.3M104.7 287.4v5.6M267.4 287.2h1.2M267.4 286h1.2M268 285.5v1.1"/>
<circle cx="88.4" cy="59.9" r="1"/>
<circle cx="88.4" cy="49.9" r="1.01"/>
<circle cx="88.4" cy="59.9" r=".95"/>
<circle cx="88.4" cy="49.9" r=".95"/>
<circle cx="94.8" cy="43.6" r=".9"/>
<circle cx="105.4" cy="44.1" r=".84"/>
<circle cx="105.4" cy="44.1" r="1"/>
<circle cx="111.7" cy="44.1" r="1.11"/>
<circle cx="117.8" cy="44.1" r=".99"/>
<circle cx="117.9" cy="44.1" r=".84"/>
<circle cx="117.9" cy="44.1" r=".42"/>
<circle cx="124" cy="44.1" r="1.12"/>
<circle cx="124" cy="44.1" r="1.14"/>
<circle cx="130.4" cy="44.1" r=".84"/>
<circle cx="130.4" cy="44.1" r="1"/>
<circle cx="161.5" cy="43.6" r=".9"/>
<circle cx="194.9" cy="43.6" r=".9"/>
<circle cx="228.2" cy="43.6" r=".9"/>
<circle cx="261.5" cy="43.6" r=".9"/>
<circle cx="281.4" cy="59.9" r=".95"/>
<circle cx="281.4" cy="49.9" r=".99"/>
<circle cx="281.4" cy="49.9" r=".95"/>
<circle cx="281.4" cy="59.9" r="1"/>
<circle cx="94.8" cy="66.3" r=".9"/>
<circle cx="105.4" cy="65.8" r="1"/>
<circle cx="105.4" cy="65.8" r=".83"/>
<circle cx="111.7" cy="65.8" r="1.11"/>
<circle cx="117.8" cy="65.8" r="1"/>
<circle cx="117.9" cy="65.8" r=".84"/>
<circle cx="117.9" cy="65.8" r=".42"/>
<circle cx="124" cy="65.8" r="1.12"/>
<circle cx="124" cy="65.8" r="1.16"/>
<circle cx="128.2" cy="73.1" r=".98"/>
<circle cx="130.4" cy="65.8" r=".84"/>
<circle cx="130.4" cy="65.8" r="1"/>
<circle cx="161.5" cy="66.3" r=".9"/>
<circle cx="194.9" cy="66.3" r=".9"/>
<circle cx="228.2" cy="66.3" r=".9"/>
<circle cx="252.7" cy="69.1" r=".89"/>
<circle cx="252.7" cy="69.1" r=".87"/>
<circle cx="88.2" cy="111.2" r="1"/>
<circle cx="88.2" cy="111.2" r=".94"/>
<circle cx="109.5" cy="106" r="1"/>
<circle cx="109.5" cy="106" r=".86"/>
<circle cx="113.7" cy="102.8" r=".33"/>
<circle cx="113.7" cy="102.9" r=".99"/>
<circle cx="113.7" cy="102.9" r=".91"/>
<circle cx="116.5" cy="102.8" r=".86"/>
<circle cx="119.2" cy="102.8" r=".87"/>
<circle cx="126.9" cy="106" r="1"/>
<circle cx="126.9" cy="106" r=".9"/>
<circle cx="126.9" cy="106" r=".86"/>
<circle cx="252.8" cy="106" r=".86"/>
<circle cx="252.9" cy="106" r=".91"/>
<circle cx="252.9" cy="106" r="1"/>
<circle cx="260.2" cy="106" r=".86"/>
<circle cx="260.2" cy="106" r="1.01"/>
<circle cx="260.2" cy="106" r=".91"/>
<circle cx="281.5" cy="111.2" r=".95"/>
<circle cx="281.5" cy="111.2" r="1"/>
<circle cx="334.2" cy="115.5" r="1.32"/>
<circle cx="334.2" cy="115.5" r="1.5"/>
<circle cx="334.2" cy="115.5" r="1.14"/>
<circle cx="334.2" cy="115.5" r="1.17"/>
<circle cx="356.2" cy="115.5" r="1.33"/>
<circle cx="356.2" cy="115.5" r="1.17"/>
<circle cx="356.2" cy="115.5" r="1.13"/>
<circle cx="356.2" cy="115.5" r="1.5"/>
<circle cx="334.2" cy="123" r="1.49"/>
<circle cx="334.2" cy="123" r="1.32"/>
<circle cx="334.2" cy="123" r="1.14"/>
<circle cx="334.2" cy="123" r="1.17"/>
<circle cx="336.2" cy="134.6" r=".99"/>
<circle cx="336.2" cy="134.6" r=".92"/>
<circle cx="336.9" cy="131.9" r=".96"/>
<circle cx="339.8" cy="131.4" r=".92"/>
<circle cx="350.8" cy="131.1" r=".91"/>
<circle cx="353.5" cy="131.9" r=".96"/>
<circle cx="354" cy="134.7" r=".91"/>
<circle cx="356.2" cy="123" r="1.33"/>
<circle cx="356.2" cy="123" r="1.13"/>
<circle cx="356.2" cy="123" r="1.49"/>
<circle cx="336.4" cy="145.6" r=".91"/>
<circle cx="337" cy="148.4" r=".97"/>
<circle cx="345.2" cy="140.2" r="8.8"/>
<circle cx="350.6" cy="149" r=".91"/>
<circle cx="353.5" cy="148.4" r=".97"/>
<circle cx="354.2" cy="145.7" r=".93"/>
<circle cx="109.3" cy="177.4" r=".41"/>
<circle cx="117" cy="177.4" r=".39"/>
<circle cx="119.4" cy="177.4" r=".39"/>
<circle cx="127" cy="177.4" r=".41"/>
<circle cx="252.7" cy="177.4" r=".39"/>
<circle cx="260.4" cy="177.4" r=".42"/>
<circle cx="94.8" cy="180.2" r=".9"/>
<circle cx="94.9" cy="191.5" r=".82"/>
<circle cx="106.5" cy="189.8" r=".99"/>
<circle cx="128.2" cy="180.2" r=".9"/>
<circle cx="128.2" cy="191.5" r=".82"/>
<circle cx="161.5" cy="180.2" r=".9"/>
<circle cx="194.9" cy="180.2" r=".9"/>
<circle cx="228.2" cy="180.2" r=".9"/>
<circle cx="261.2" cy="191.5" r="2.43"/>
<circle cx="261.5" cy="180.2" r=".9"/>
<circle cx="73.8" cy="212.2" r=".98"/>
<circle cx="94.8" cy="202.8" r=".9"/>
<circle cx="128.2" cy="202.8" r=".9"/>
<circle cx="161.5" cy="202.8" r=".9"/>
<circle cx="194.9" cy="202.8" r=".9"/>
<circle cx="228.2" cy="202.8" r=".9"/>
<circle cx="261.5" cy="202.8" r=".9"/>
<circle cx="264.7" cy="212.2" r=".99"/>
</g>
<path d="M412.4 262.3a2.5 2.5 0 0 0-4.1-1.1 2.5 2.5 0 0 0 1 4.2 2.5 2.5 0 0 0 3.2-2.9l-.1-.2" fill="none" stroke="#000" stroke-width=".3" stroke-dasharray="30.5 1.3 1.3 1.3" stroke-dashoffset="24.5" stroke-linecap="butt"/>
<path d="M414.8 261.5a5 5 0 0 0-8.3-2 5 5 0 0 0 2.2 8.3 5 5 0 0 0 6.2-6l-.1-.3" fill="none" stroke="#000" stroke-width=".3" stroke-dasharray="30.5 1.3 1.3 1.3" stroke-dashoffset="16.7" stroke-linecap="butt"/>
<path d="M345.2 111.8v15.6" fill="none" stroke="#000" stroke-width=".3" stroke-dasharray="30.5 1.3 1.3 1.3" stroke-dashoffset="24.6"/>
<path d="M260.7 191.5h-.8M261.5 192.3v.9M261.5 190.7v-.9M262.4 191.5h.8" fill="none" stroke="#000" stroke-width=".3" stroke-dasharray="30.5 1.3 1.3 1.3"/>
<path d="M410 255.7v14.9" fill="none" stroke="#000" stroke-width=".3" stroke-dasharray="30.5 1.3 1.3 1.3" stroke-dashoffset="25"/>
<path d="M403.4 263l12.6-.1" fill="none" stroke="#000" stroke-width=".3" stroke-dasharray="30.5 1.3 1.3 1.3" stroke-dashoffset="26.1"/>
<path d="M216 248v5" fill="none" stroke="#000" stroke-width=".3" stroke-dasharray="30.5 1.3 1.3 1.3" stroke-dashoffset="29.9"/>
<path d="M92 65.8v-21.7M117.9 65.8v-21.7M251.2 65.8v-21.7M277 65.8v-21.7" fill="none" stroke="#f00" stroke-width=".3" stroke-dasharray="30.5 1.3 1.3 1.3" stroke-dashoffset="21.6"/>
<g fill="#000">
<path d="M331 124.2l.6 .2-.6 .1z"/>
<path d="M66.9 35.4l.6-.1v.3zM91.4 35.3l.6 .1-.6 .2z"/>
<path d="M117.3 31.1l.6 .2-.6 .1zM66.9 31.3l.6-.2v.3zM286.6 35.3l.6 .1-.6 .2zM277 35.4l.6-.1v.3zM250.6 31.1l.6 .2-.6 .1zM117.9 31.3l.6-.2v.3z"/>
<path d="M137.7 44.1l.2 .6h-.4zM137.5 65.2h.4l-.2 .6z"/>
<path d="M66.9 96.6l.6-.1v.3zM286.6 96.5l.6 .1-.6 .2zM105.3 39.1l.6-.2v.3zM129.8 38.9l.6 .2-.6 .1zM95.4 35.4l.6-.1v.3zM139.8 35.3l.6 .1-.6 .2zM105.3 66.6l-.1 .6h.3zM117.9 66.6l-.2 .6h.3zM345.2 128.3l.6-.2v.3zM358.3 128.1l.6 .2-.6 .1zM94.8 203.7l-.1 .6h.3zM261.5 203.7l-.2 .6h.4zM95.7 191.5l.6 .2v-.4zM66.9 172.9l.6-.2v.3zM94.3 172.7l.6 .2-.6 .1z"/>
<path d="M331.8 94.8l.6-.1v.3zM358.1 94.7l.6 .1-.6 .2z"/>
<path d="M63.3 101l.2 .6h-.4zM63.1 149.8h.4l-.2 .6z"/>
<path d="M344.6 128.1l.6 .2-.6 .1zM331.6 128.3l.6-.2v.3zM286.6 172.7l.6 .2-.6 .1zM261.5 172.9l.6-.2v.3zM344.1 181.6l.6 .2-.6 .2zM342.7 181.8l.6-.2v.4z"/>
<path d="M365.8 125.1h.3l-.2 .6zM365.9 99.7l.2 .6h-.3z"/>
<path d="M94.9 172.9l.6-.2v.3zM127.6 172.7l.6 .2-.6 .1z"/>
<path d="M128.2 172.9l.6-.2v.3zM227.6 172.7l.6 .2-.6 .1z"/>
<path d="M228.2 172.9l.6-.2v.3zM260.9 172.7l.6 .2-.6 .1z"/>
<path d="M291.1 180.2l.1 .6h-.3zM290.9 202.2h.3l-.1 .6zM294.3 177.8l.2 .6h-.4zM294.1 204.6h.4l-.2 .6zM338.7 183.4l.2 .6h-.3zM338.6 187.8h.3l-.2 .6z"/>
</g>
<g font-size="6.3">
<text x="282.1" y="250.3">名称</text>
<text x="347.1" y="250.3">图号</text>
<text x="282.1" y="260.3">材质</text>
<text x="347.1" y="260.3">质量</text>
<text x="383.3" y="262.1">视</text>
<text x="383.3" y="269.9">图</text>
<text x="282.1" y="270.3">版次</text>
<text x="347.1" y="270.3">比例</text>
</g>
<g font-size="4.2">
<text x="4.8" y="237.6">注意：1.行走平行度（正面+侧面），450行程内，≤±0.03mm，1000行程内，≤±0.05mm。</text>
<text x="12.2" y="243.3">2.本体形变，450行程内，≤±0.03mm，1000行程内，≤±0.05mm。</text>
<text x="18.6" y="251.3">型号/规格</text>
<text x="70.6" y="251.3">GTH8-400-BM-M20-C4</text>
<text x="301.9" y="249.5">GTH8-400-BM-M20-C4</text>
<text x="14.4" y="258.3">螺杆型号/规格</text>
<text x="19.7" y="263.9">有效行程</text>
<text x="63.7" y="258.3">1605</text>
<text x="86.5" y="263.9">400</text>
<text x="89.9" y="258.3">1610</text>
<text x="111.7" y="258.3">1620</text>
<text x="19.7" y="269.5">精度等级</text>
<text x="87.6" y="269.5">C7</text>
<text x="259" y="267">2022/9/23</text>
<text x="19.7" y="275.2">马达容量</text>
<text x="70.6" y="275.2">200/400W（无刹车）</text>
<text x="15.4" y="280.8">重复定位精度</text>
<text x="86.7" y="280.8">0.02</text>
<text x="9.1" y="286.4">感应开关方式及数量</text>
<text x="72.7" y="286.4">外挂型三只（C4）</text>
<text x="15.5" y="292">建议最快速度</text>
<text x="60.5" y="292">250MM/S</text>
<text x="86.7" y="292">500MM/S</text>
<text x="106.4" y="292">1000MMM/S</text>
</g>
<g font-size="4.1">
<text x="360.9" y="182.7">I</text>
<text x="356.8" y="187.9">1 : 1</text>
<text x="264.6" y="193">I</text>
</g>
<g font-size="3.5">
<text x="73.9" y="32.5">153 滑台原点位置</text>
<text x="191.7" y="32.5">400 有效行程</text>
<text x="30.6" y="36.7">75.50 滑台极限位置 1</text>
<text x="119.8" y="36.7">135</text>
<text x="120.7" y="40.3">75</text>
<text x="289" y="36.7">30.50 滑台极限位置 1</text>
<text x="139" y="56.3" transform="rotate(-90 139 56.3)">65</text>
<text x="84.3" y="74.4">4 x M6 贯穿</text>
<text x="119.5" y="74.4">2 x</text>
<text x="131.2" y="74.4">5</text>
<text x="139.5" y="74.4">8</text>
<text x="168.7" y="97.9">661</text>
<text x="340.7" y="96.1">80.80</text>
<text x="367.2" y="115.2" transform="rotate(-90 367.2 115.2)">78</text>
<text x="316.9" y="123.7">基准面</text>
<text x="64.6" y="128.1" transform="rotate(-90 64.6 128.1)">148</text>
<text x="318.6" y="129.5">40.70</text>
<text x="361.1" y="129.5">41</text>
<text x="78" y="174.1">84</text>
<text x="106.1" y="174.1">100</text>
<text x="154" y="174.1">300</text>
<text x="240.7" y="174.1">100</text>
<text x="271.7" y="174.1">77</text>
<text x="347.7" y="183.1">2</text>
<text x="97.7" y="191">2 x</text>
<text x="109.2" y="191">5 H7</text>
<text x="123.1" y="191">4</text>
<text x="292.4" y="192.8" transform="rotate(-90 292.4 192.8)">68</text>
<text x="295.6" y="192.8" transform="rotate(-90 295.6 192.8)">82</text>
<text x="338.3" y="201" transform="rotate(-90 338.3 201)">+0.012</text>
<text x="341.8" y="199.2" transform="rotate(-90 341.8 199.2)">0</text>
<text x="72.2" y="209.9">8 x M6</text>
<text x="88.8" y="209.9">15</text>
<text x="264" y="209.9">4 x M6</text>
<text x="278.8" y="209.9">15</text>
<text x="341.8" y="204.5" transform="rotate(-90 341.8 204.5)">5</text>
<text x="76.5" y="213.5">5.40 贯穿</text>
<text x="267.4" y="213.5">5.40 贯穿</text>
<text x="221.4" y="246.8">1</text>
<text x="221.4" y="251.8">2</text>
<text x="218.8" y="256.8">序号</text>
<text x="232.2" y="256.8">修 订 版 次</text>
<text x="257.5" y="256.8">设计变更编号</text>
<text x="228.2" y="261.8">设</text>
<text x="240.1" y="261.8">计</text>
<text x="252" y="261.8">变</text>
<text x="263.9" y="261.8">更</text>
<text x="219.1" y="266.7">设 计</text>
<text x="368.3" y="269.3">1:3</text>
<text x="219.1" y="271.7">校 核</text>
<text x="219.1" y="276.7">批 准</text>
<text x="222.9" y="282.7">技术要求：</text>
<text x="231.8" y="287.3">1、未标注公差全部 0.1</text>
<text x="231.7" y="291.8">2、未标注倒角全部C0.3</text>
</g>
</svg>
